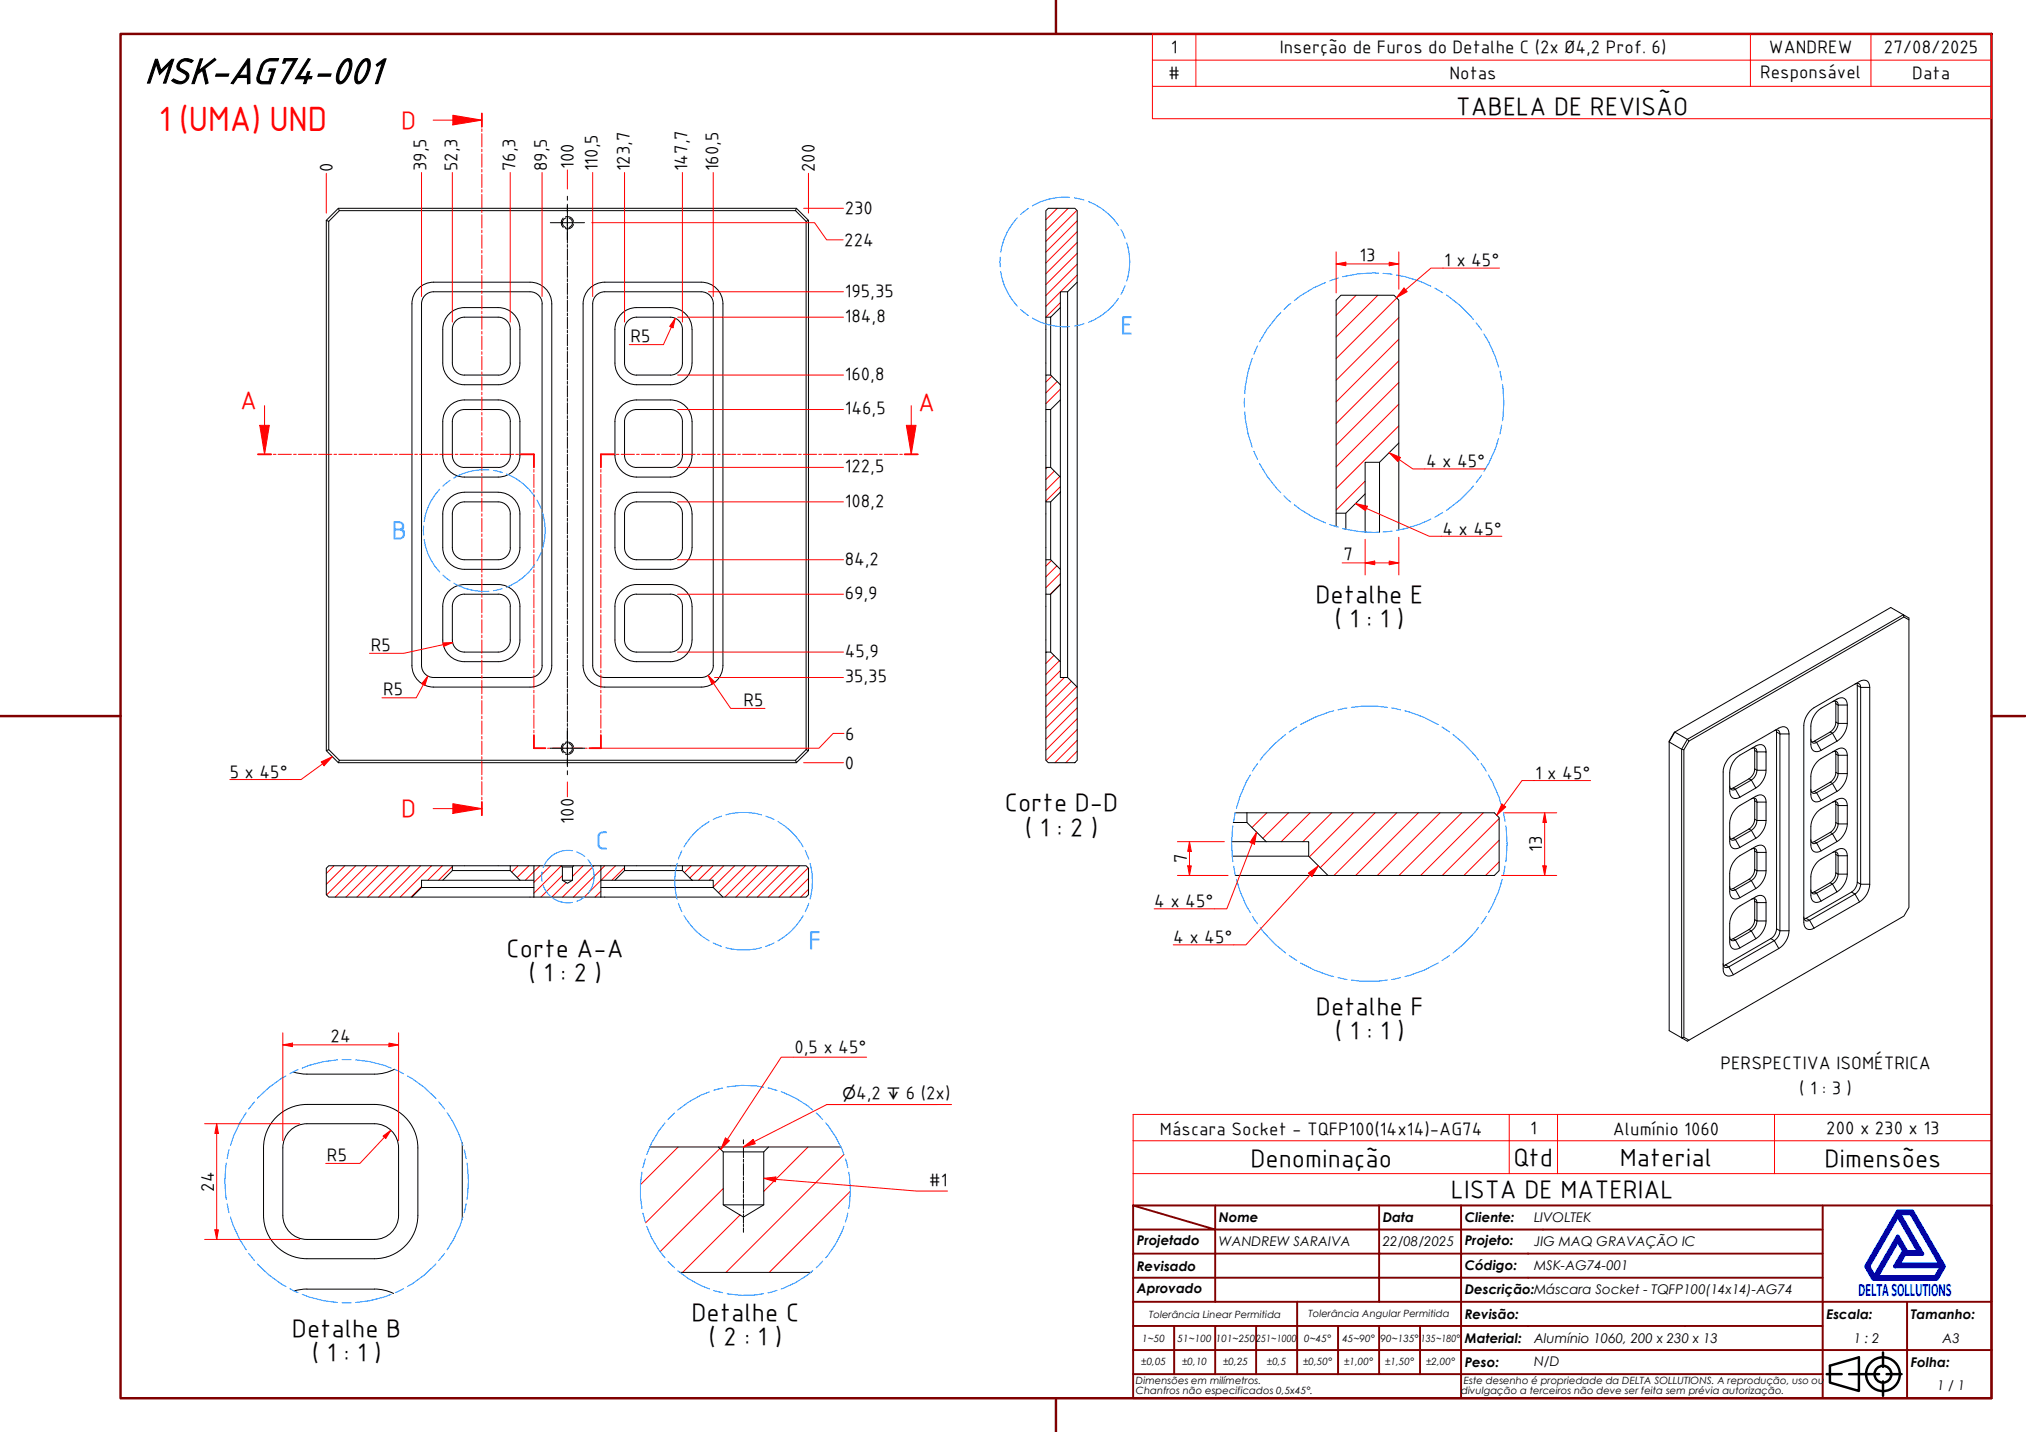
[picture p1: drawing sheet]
<svg xmlns="http://www.w3.org/2000/svg" width="420mm" height="297mm" viewBox="0 0 420 297" stroke-linecap="round" stroke-linejoin="round" font-family="sans-serif">
<!-- layer: Hatch (ABNT) -->
<g fill="none" stroke="#f00" stroke-width=".21">
<path d="M219.3 43.2l-2.4 2.4M221.5 43.2l-4.6 4.6M223.3 43.6l-6.4 6.5M223.4 57.1l-6.5 6.4M223.4 54.8l-6.5 6.5M223.4 52.5l-6.5 6.5M223.4 50.3l-6.5 6.5M223.4 48.1l-6.5 6.5M223.4 45.8l-6.5 6.5M218.1 78l-1.2 1.3M219.2 79.1l-2.3 2.4M219.9 62.8l-3 3"/>
<path d="M281.2 61.2l-4.1 4.2M285.8 61.2l-8.7 8.7M289.7 61.8l-12.6 12.6M290.1 79.3l-13 13M290.1 74.9l-13 12.9M290.1 70.4l-13 13M290.1 65.9l-13 13M217.2 97l-.3 .2M218.7 97.7l-1.8 1.8M219.8 98.8l-2.9 2.9M219.9 80.7l-3 3M283.1 99.8l-6 6"/>
<path d="M290.1 88.3l-13 13M290.1 83.8l-13 13M218.1 116.3l-1.2 1.1M219.2 117.4l-2.3 2.3M219.9 101l-3 3M219.9 118.9l-3 3M217 135.3l-.1 .1M218.6 135.9l-1.7 1.7M219.7 137.1l-2.8 2.8M219.9 121.2l-2.1 2.1M219.9 139.1l-3 3M220.7 140.5l-3.8 3.9"/>
<path d="M222.2 141.3l-5.3 5.3M223.3 142.4l-6.4 6.5M223.4 155.8l-2.4 2.4M223.4 153.6l-4.6 4.6M223.4 151.3l-6.4 6.5M223.4 149.1l-6.5 6.5M223.4 146.8l-6.5 6.5M223.4 144.6l-6.5 6.5M69.3 179.6l-1.6 1.6M71.5 179.6l-3.8 3.8M73.8 179.6l-6.1 6M76 179.6l-6.5 6.5"/>
<path d="M78.3 179.6l-6.5 6.5M80.5 179.6l-6.5 6.5M82.8 179.6l-6.5 6.5M85 179.6l-6.5 6.5M87.2 179.6l-6.4 6.5M89.5 179.6l-6.5 6.5M91.7 179.6l-3 3M93.8 179.8l-2.8 2.8M107.4 179.6l-1.3 1.3M109.7 179.6l-2.4 2.4M112 179.6l-3.1 3M114.2 179.6l-3.5 3.4"/>
<path d="M116.4 179.6l-5.7 5.7M120.9 179.6l-2.2 2.2M123.2 179.6l-6.5 6.5M125.4 179.6l-6.5 6.5M127.7 179.6l-3 3M129.5 180l-2.6 2.6M143.4 179.6l-1.5 1.4M145.6 179.6l-2.5 2.5M147.9 179.6l-3 3M150.1 179.6l-3 3M152.4 179.6l-4.5 4.4M154.6 179.6l-5.6 5.6"/>
<path d="M156.8 179.6l-6.5 6.5M159.1 179.6l-6.5 6.5M161.3 179.6l-6.5 6.5M163.6 179.6l-6.5 6.5M165.8 179.6l-6.5 6.5M262.7 168.6l-3 3M267.2 168.6l-5.3 5.3M271.7 168.6l-6 6M276.2 168.6l-6 6M280.7 168.6l-9.2 9.1M285.2 168.6l-11.4 11.4M289.7 168.6l-13.1 13"/>
<path d="M294.2 168.6l-13.1 13M298.6 168.6l-13 13M303.1 168.6l-13 13M307.6 168.6l-13 13M310.9 178.8l-2.8 2.8M310.9 174.3l-7.3 7.3M310.9 169.8l-11.8 11.8M87.4 183.9l-2.2 2.2M116.6 181.6l-4.4 4.5M117.4 183.1l-3 3M124.6 184.9l-1.2 1.2M124.6 182.6l-3.4 3.5"/>
<path d="M167.6 180l-6 6.1M167.7 184.5l-1.6 1.6M167.7 182.2l-3.9 3.9M140.6 237.9l-7.8 7.8M149.3 238.2l-15.4 15.4M167.6 237.9l-9.2 9.2M175 239.5l-24.4 24.4M150 246.5l-13.1 13.1M153.5 252l-11.9 11.9M176.3 247.1l-16.8 16.8"/>
</g>
<!-- layer: Hidden (ABNT) -->
<path d="M116.8 45.2a1.31 1.31 0 0 0 0 2M117.3 45a1.24 1.24 0 0 1 1.6 .9M117.3 45.2a1.03 1.03 0 0 0-.7 1 1.03 1.03 0 0 0 .7 1M118 45.2a1.06 1.06 0 0 1 .7 1 1.06 1.06 0 0 1-.7 1M118.9 46.5a1.22 1.22 0 0 1-1.6 .9M116.8 154.2a1.28 1.28 0 0 0 0 2M117.3 154a1.24 1.24 0 0 1 1.6 .9M117.3 154.2a1.02 1.02 0 0 0-.7 1 1.02 1.02 0 0 0 .7 1M118 154.2a1.05 1.05 0 0 1 .7 1 1.05 1.05 0 0 1-.7 1M118.9 155.5a1.22 1.22 0 0 1-1.6 .9" fill="none" stroke="#000" stroke-width=".21"/>
<!-- layer: Visible (ABNT) -->
<g fill="none" stroke="#000" stroke-width=".21">
<path d="M67.7 45.7l.5 .2v109.6M70.2 43.2l.2 .5-2.2 2.2M89.9 58.5h20a4.5 4.5 0 0 1 4.5 4.5v75a4.5 4.5 0 0 1-4.5 4.5h-20a4.5 4.5 0 0 1-4.5-4.5v-75a4.5 4.5 0 0 1 4.5-4.5M165 43.7l2.2 2.2M165.2 43.2l-.2 .5h-94.6M167.2 45.9l.5-.2v110l-.5-.2zM167.7 45.7l-2.5-2.5h-95l-2.5 2.5v110M216.9 43.7l.5-.5h5.5l.5 .5v14.8l-2 2h-1.5v3.3l-2 2h-1zM223.4 58.5v84M89.9 60.5h20a2.51 2.51 0 0 1 2.5 2.5M89.9 60.5a2.51 2.51 0 0 0-2.5 2.5v75a2.51 2.51 0 0 0 2.5 2.5M91.8 68.3a4.5 4.5 0 0 1 4.5-4.5h7a4.5 4.5 0 0 1 4.5 4.5"/>
<path d="M91.8 75.3a4.5 4.5 0 0 0 4.5 4.5h7a4.5 4.5 0 0 0 4.5-4.5M91.8 68.3v7M93.8 68.3v7M93.8 68.3a2.51 2.51 0 0 1 2.5-2.5h7a2.51 2.51 0 0 1 2.5 2.5M93.8 75.3a2.51 2.51 0 0 0 2.5 2.5M96.3 77.8h7M105.8 68.3v7M105.8 75.3a2.51 2.51 0 0 1-2.5 2.5M107.8 68.3v7M112.4 63v75M122 60.1a4.5 4.5 0 0 1 3.4-1.6h20a4.5 4.5 0 0 1 4.5 4.5v75a4.5 4.5 0 0 1-4.5 4.5h-20a4.5 4.5 0 0 1-4.5-4.5v-75a4.5 4.5 0 0 1 1.1-2.9zM123.9 61.1l.9-.5 .6-.1h20a2.48 2.48 0 0 1 2.5 2.5v75a2.51 2.51 0 0 1-2.5 2.5h-20a2.51 2.51 0 0 1-2.5-2.5v-75a2.5 2.5 0 0 1 1-1.9z"/>
<path d="M127.5 75.3a4.5 4.5 0 0 0 4.5 4.5M127.5 68.3v7M129.5 75.3a2.51 2.51 0 0 0 2.5 2.5M129.5 68.3v7M132 63.8h7a4.5 4.5 0 0 1 4.5 4.5M132 65.8h7a2.51 2.51 0 0 1 2.5 2.5M132 77.8h7M132 63.8a4.5 4.5 0 0 0-4.5 4.5M132 65.8a2.51 2.51 0 0 0-2.5 2.5M141.5 75.3a2.51 2.51 0 0 1-2.5 2.5M141.5 68.3v7M143.5 75.3a4.5 4.5 0 0 1-4.5 4.5h-7"/>
<path d="M143.5 68.3v7M216.9 77.8h1l2 2v3.2l-2 1.9h-1zM216.9 65.8v12M217.9 65.8v12M219.9 63.8v16M221.4 60.5v80M92.9 84.6a4.5 4.5 0 0 1 3.4-1.6h7a4.5 4.5 0 0 1 4.5 4.4v7.1a4.5 4.5 0 0 1-4.5 4.5h-7a4.5 4.5 0 0 1-4.5-4.5v-7a4.5 4.5 0 0 1 1.1-2.9zM94.4 85.9a2.5 2.5 0 0 1 1.9-1h7a2.51 2.51 0 0 1 2.5 2.6v7a2.48 2.48 0 0 1-2.5 2.5h-7a2.51 2.51 0 0 1-2.5-2.5v-7l.1-.6zM132 83h7a4.5 4.5 0 0 1 4.5 4.4v7.1a4.5 4.5 0 0 1-4.5 4.5h-7M132 84.9h7a2.51 2.51 0 0 1 2.5 2.6v7a2.51 2.51 0 0 1-2.5 2.5h-7M132 83a4.5 4.5 0 0 0-4.5 4.4v7.1a4.5 4.5 0 0 0 4.5 4.5M132 84.9a2.51 2.51 0 0 0-2.5 2.6v7a2.51 2.51 0 0 0 2.5 2.5"/>
<path d="M216.9 97h1l2 2v3.1l-2 2h-1zM216.9 84.9v12.1M217.9 84.9v12.1M219.9 83v16M286.1 95.9v14.5M290.1 91.9v18M94.4 105a2.5 2.5 0 0 1 1.9-.9h7a2.51 2.51 0 0 1 2.5 2.5v7a2.51 2.51 0 0 1-2.5 2.5h-7a2.51 2.51 0 0 1-2.5-2.5v-7l.1-.6zM96.3 102.1a4.5 4.5 0 0 0-4.5 4.5v7a4.5 4.5 0 0 0 4.5 4.5h7a4.5 4.5 0 0 0 4.5-4.5v-7a4.5 4.5 0 0 0-4.5-4.5M96.3 102.1h7M132 104.1h7a2.51 2.51 0 0 1 2.5 2.5v7a2.51 2.51 0 0 1-2.5 2.5h-7M132 102.1h7M132 102.1a4.5 4.5 0 0 0-4.5 4.5v7a4.5 4.5 0 0 0 4.5 4.5"/>
<path d="M132 104.1a2.51 2.51 0 0 0-2.5 2.5v7a2.51 2.51 0 0 0 2.5 2.5M139 102.1a4.5 4.5 0 0 1 4.5 4.5v7a4.5 4.5 0 0 1-4.5 4.5h-7M216.9 116.1h1l2 2v3.1l-2 2.1h-1zM216.9 104.1v12M217.9 104.1v12M219.9 102.1v16M277.1 106.5h2l4-4v-6.6h3l4-4v-29.6l-1-1.1h-11l-1 1.1v47M279.1 106.5v3.3M283.1 102.5v7.9M91.8 132.8a4.5 4.5 0 0 0 4.5 4.5h7a4.5 4.5 0 0 0 4.5-4.5M91.8 125.7a4.5 4.5 0 0 1 4.5-4.5h7a4.5 4.5 0 0 1 4.5 4.5M91.8 125.8v6.9"/>
<path d="M93.8 125.8v6.9M93.8 125.7a2.48 2.48 0 0 1 2.5-2.4l7-.1a2.51 2.51 0 0 1 2.5 2.5M93.8 132.8a2.51 2.51 0 0 0 2.5 2.5h7a2.51 2.51 0 0 0 2.5-2.5M105.8 125.8v6.9M107.8 125.8v6.9M112.4 138a2.51 2.51 0 0 1-2.5 2.5h-20M127.5 132.8a4.5 4.5 0 0 0 4.5 4.5M127.5 125.8v6.9M129.5 132.8a2.51 2.51 0 0 0 2.5 2.5M129.5 125.8v6.9M132 123.3l7-.1a2.51 2.51 0 0 1 2.5 2.5M132 121.2h7a4.5 4.5 0 0 1 4.5 4.5"/>
<path d="M132 123.2a2.51 2.51 0 0 0-2.5 2.5M132 121.2a4.5 4.5 0 0 0-4.5 4.5M141.5 132.8a2.51 2.51 0 0 1-2.5 2.5h-7M141.5 125.8v6.9M143.5 132.8a4.5 4.5 0 0 1-4.5 4.5h-7M143.5 125.8v6.9M216.9 135.3h1l2 2v3.2h1.5l2 2v15.2l-.5 .5h-5.5l-.5-.5zM216.9 123.3v12M217.9 123.3v12M219.9 121.2v16.1M394.8 128l1.1 .6M70.4 157.7l-2.2-2.2-.5 .2 2.5 2.5"/>
<path d="M165 157.7h-94.6l-.2 .5h95M167.2 155.5l-2.2 2.2 .2 .5 2.5-2.5M349.2 155.5l1.1-1.8-.4-.3-2.6-1.5-1.1 2 2.5 1.5 .5 .1v59.7M350.3 153.7l44.5-25.7-.1-.5-2.6-1.5-44.8 25.9-1.1 1.8v60.1l2.5 1.5v-59.9l1.2-2 44.8-25.9 1.2 .7v60l-1.1 1.8-44.9 26-1.2-.7 .5-.1 1.1 .6M363.2 155.3a.71 .71 0 0 1 .8-.1 .71 .71 0 0 1 .4 .8l-.5-.3M363.7 155.1l.2 .6M363.9 159.5l-.3 1.2-.9 .9M363.9 159.5l.5 .3-.4 1.1-.8 .9-.5-.2M363.9 155.7v3.8M364.4 156h1.8v3.8h-1.8zM366.2 156a1.29 1.29 0 0 0-.6-1.4 1.29 1.29 0 0 0-1.5 .1l-3.3 1.9a4.7 4.7 0 0 0-2.1 3.7v3.8a1.29 1.29 0 0 0 .6 1.4 1.29 1.29 0 0 0 1.5-.1M366.2 159.8a4.7 4.7 0 0 1-2.1 3.7"/>
<path d="M368 151.6a.71 .71 0 0 1 .8-.1 .71 .71 0 0 1 .3 .7l-.7-.4M368.4 151.4v.4M368.4 151.8v40.9M371 152.2a1.29 1.29 0 0 0-.6-1.3 1.29 1.29 0 0 0-1.5 .1l-9.4 5.5a4.7 4.7 0 0 0-2.1 3.6v40.9a1.29 1.29 0 0 0 .6 1.3 1.29 1.29 0 0 0 1.5-.1M371 152.2h-1.9v40.9M371 152.2v40.9M375.5 153.3a.72 .72 0 0 0 .4 .8 .72 .72 0 0 0 .8-.1M376.3 153.7l-.6 .2M376.3 153.7l.4 .3M376.7 154l1 1.6M379.6 151.8l-3.3 1.9M380 156a.71 .71 0 0 1 .9-.1 .71 .71 0 0 1 .3 .8l-.5-.3"/>
<path d="M380 145.6a.71 .71 0 0 1 .9-.1 .71 .71 0 0 1 .3 .7l-.5-.2M380.6 145.4l.1 .6M380.6 155.8l.1 .6M380.7 149.8l-.3 1.1-.8 .9M380.7 149.8l.5 .3-.3 1.1-.9 .9-.4-.3M380.7 146v3.8M380.7 156.4v3.8M381 153.7l-1-1.6-3.3 1.9M381 153.7l-3.3 1.9M383.1 150.1a4.8 4.8 0 0 1-2.1 3.6M383.1 146.2a1.3 1.3 0 0 0-.6-1.3 1.3 1.3 0 0 0-1.5 .1l-3.3 1.9a4.8 4.8 0 0 0-2.2 3.7v3.8a1.29 1.29 0 0 0 .7 1.4 1.29 1.29 0 0 0 1.5-.2M383.1 156.7a1.3 1.3 0 0 0-.6-1.4 1.3 1.3 0 0 0-1.5 .2l-3.3 1.9a4.7 4.7 0 0 0-2.2 3.6v3.8a1.29 1.29 0 0 0 .7 1.4 1.29 1.29 0 0 0 1.5-.1"/>
<path d="M383.1 156.7h-1.9v3.8h1.9M383.1 146.2h-1.9v3.9h1.9M383.1 146.2v3.9M383.1 156.7v3.8M384.7 141.9a.72 .72 0 0 1 .8-.1 .72 .72 0 0 1 .4 .8M385.1 141.8l.1 .4M385.2 142.2l.7 .4M385.2 142.2v40.8M385.9 142.6v40.8h1.9M385.9 142.6h1.9M387.8 142.6a1.29 1.29 0 0 0-.7-1.4 1.29 1.29 0 0 0-1.5 .2l-9.4 5.4a4.8 4.8 0 0 0-2.1 3.7v40.8a1.28 1.28 0 0 0 .6 1.4 1.28 1.28 0 0 0 1.5-.2M387.8 142.6v40.8"/>
<path d="M68.2 179.6h25.6v1l-2 2h-4.4v1.5l-2 2h-17.2l-.5-.5v-5.5zM93.8 179.6h12M110.7 179.6h-4.9v1l2 2M116.4 179.6h2.6M116.6 179.8h2.1M124.6 179.6v6.5M124.6 179.6h4.9v1l-2 2h-2.9M124.6 179.6h-5.6l-.3 .2v2.8l-1 .6-1.1-.6v-2.8l-.2-.2h-5.7v6.5M129.5 179.6h12M141.5 179.6h25.7l.5 .5v5.5l-.5 .5h-17.3l-2-2v-1.5h-4.4l-2-2zM255.4 174.6h7.2M255.5 177.6h15.9"/>
<path d="M255.8 170.6h2.8M256.1 168.6h53.8l1 1v11l-1 1h-34.5M258.6 168.6v2l4 4M262.6 174.6h8.8v3l4 4M358.7 163a.72 .72 0 0 0 .4 .8 .72 .72 0 0 0 .8-.1M358.7 173.5a.72 .72 0 0 0 .4 .7 .72 .72 0 0 0 .8-.1M359.4 163.5l-.5 .1M359.4 173.9l-.5 .1M359.4 163.5l.5 .2M359.4 173.9l.5 .2M359.9 163.7l3.3-1.9 .9 1.7-3.3 1.9M359.9 163.7l.9 1.7"/>
<path d="M359.9 174.1l.9 1.7M362.7 161.6l-3.3 1.9M362.7 172l-3.3 1.9M363.2 165.7a.71 .71 0 0 1 .8-.1 .71 .71 0 0 1 .4 .8l-.5-.3M363.2 176.1a.71 .71 0 0 1 .8 0 .71 .71 0 0 1 .4 .7l-.5-.3M363.7 176l.2 .5M363.7 165.6l.2 .5M363.9 169.9l-.3 1.2-.9 .9M363.9 169.9l.5 .3-.4 1.2-.8 .8-.5-.2M363.9 166.1v3.8M363.9 176.5v3.8M364.1 173.9l-.9-1.7-3.3 1.9"/>
<path d="M364.1 173.9l-3.3 1.9M366.2 170.2a4.7 4.7 0 0 1-2.1 3.7M366.2 166.4a1.29 1.29 0 0 0-.6-1.4 1.29 1.29 0 0 0-1.5 .2l-3.3 1.9a4.6 4.6 0 0 0-2.1 3.6v3.8a1.29 1.29 0 0 0 .6 1.4 1.29 1.29 0 0 0 1.5-.1M366.2 176.8a1.29 1.29 0 0 0-.6-1.4 1.29 1.29 0 0 0-1.5 .2l-3.3 1.9a4.7 4.7 0 0 0-2.1 3.7v3.8a1.29 1.29 0 0 0 .6 1.4 1.29 1.29 0 0 0 1.5-.2M366.2 166.4h-1.8v3.8h1.8M366.2 176.8h-1.8v3.8h1.8M366.2 166.4v3.8M366.2 176.8v3.8M375.5 174.2a.72 .72 0 0 0 .4 .7 .72 .72 0 0 0 .8-.1M375.5 163.8a.72 .72 0 0 0 .4 .7 .72 .72 0 0 0 .8-.1M376.3 164.2l-.6 .1M376.3 174.6l-.6 .1"/>
<path d="M376.3 174.6l.4 .2M376.3 164.2l.4 .2M376.7 174.8l1 1.7M376.7 164.4l1 1.7M379.6 162.2l-3.3 2M379.6 172.7l-3.3 1.9M380 176.8a.71 .71 0 0 1 .9-.1 .71 .71 0 0 1 .3 .8M380 166.4a.71 .71 0 0 1 .9-.1 .71 .71 0 0 1 .3 .8l-.5-.3M380.6 176.7l.1 .6M380.6 166.3l.1 .5M380.7 160.2l-.3 1.2-.8 .8M380.7 170.6l-.3 1.2-.8 .9"/>
<path d="M380.7 170.6l.5 .3-.3 1.2-.9 .8-.4-.2M380.7 160.2l.5 .3-.3 1.1-.9 .9-.4-.3M380.7 177.3l.5 .2M380.7 166.8v3.8M380.7 177.3v3.8M381 174.6l-1-1.7-3.3 1.9M381 164.2l-1-1.7-3.3 1.9M381 174.6l-3.3 1.9M381 164.2l-3.3 1.9M381.2 177.5h1.9M381.2 177.5v3.8M383.1 177.5a1.29 1.29 0 0 0-.6-1.4 1.29 1.29 0 0 0-1.5 .2l-3.3 1.9a4.7 4.7 0 0 0-2.2 3.7v3.8a1.29 1.29 0 0 0 .7 1.3 1.29 1.29 0 0 0 1.5-.1"/>
<path d="M383.1 170.9a4.7 4.7 0 0 1-2.1 3.7M383.1 167.1a1.3 1.3 0 0 0-.6-1.4 1.3 1.3 0 0 0-1.5 .2l-3.3 1.9a4.8 4.8 0 0 0-2.2 3.7v3.8a1.29 1.29 0 0 0 .7 1.3 1.29 1.29 0 0 0 1.5-.1M383.1 160.5a4.8 4.8 0 0 1-2.1 3.7M383.1 167.1h-1.9v3.8h1.9M383.1 167.1v3.8M383.1 177.5v3.8M85.4 186.1h64.5M87.4 184.1h23.3M91.8 182.6h16M93.8 180.6h12M107.8 182.6h2.9M116.6 182.6h2.1"/>
<path d="M124.6 184.1h23.3M127.5 182.6h16M129.5 180.6h12M256.2 181.6h19.2M357.4 199.9a.71 .71 0 0 0 .3 .7 .71 .71 0 0 0 .8 0l-.7-.4M358.7 183.9a.72 .72 0 0 0 .4 .7 .72 .72 0 0 0 .8 0M358.7 194.3a.72 .72 0 0 0 .4 .8 .72 .72 0 0 0 .8-.1M359.4 194.7l-.5 .2M359.4 184.3l-.5 .2M359.4 184.3l.5 .3M359.4 194.7l.5 .3M359.9 184.6l.9 1.6"/>
<path d="M359.9 195l.9 1.6M362.7 192.8l-3.3 1.9M362.7 182.4l-3.3 1.9M363.2 186.5a.71 .71 0 0 1 .8 0 .71 .71 0 0 1 .4 .7l-.5-.2M363.7 186.4l.2 .6M363.9 190.8l-.3 1.1-.9 .9M363.9 180.3l-.3 1.2-.9 .9M363.9 180.3l.5 .3-.4 1.2-.8 .9-.5-.3M363.9 190.8l.5 .2-.4 1.2-.8 .9-.5-.3M363.9 187v3.8M364.1 184.3l-.9-1.6-3.3 1.9M364.1 194.7l-.9-1.6-3.3 1.9"/>
<path d="M364.1 194.7l-3.3 1.9M364.1 184.3l-3.3 1.9M366.2 191a4.7 4.7 0 0 1-2.1 3.7M366.2 187.2a1.29 1.29 0 0 0-.6-1.3 1.29 1.29 0 0 0-1.5 .1l-3.3 1.9a4.6 4.6 0 0 0-2.1 3.7v3.8a1.29 1.29 0 0 0 .6 1.4 1.29 1.29 0 0 0 1.5-.2M366.2 180.6a4.7 4.7 0 0 1-2.1 3.7M366.2 187.2h-1.8v3.8h1.8M366.2 187.2v3.8M367.2 194.7l.8 .4M367.2 194.7l-9.4 5.5M368 195.1l-9.5 5.5 1 1.6M368 195.1l.9 1.7M368.4 192.7l-.3 1.1-.9 .9"/>
<path d="M368.4 192.7l.7 .4M368.9 196.8l-9.4 5.4M369.1 193.1l-.3 1.1-.8 .9M369.1 193.1h1.9M371 193.1a4.7 4.7 0 0 1-2.1 3.7M374.1 190.2a.72 .72 0 0 0 .3 .8 .72 .72 0 0 0 .9-.1l-.8-.4M374.5 190.5l-.4 .1M375.5 184.6a.72 .72 0 0 0 .4 .8 .72 .72 0 0 0 .8-.1M376.3 185l-.6 .2M376.3 185l.4 .3M376.7 185.3l3.3-1.9 1 1.6-3.3 1.9M376.7 185.3l1 1.6"/>
<path d="M379.6 183.1l-3.3 1.9M380.7 181.1l-.3 1.1-.8 .9M380.7 181.1l.5 .2M381.2 181.3l-.2 .8-.4 .7-.6 .6-.4-.3M381.2 181.3h1.9M383.1 181.3a4.8 4.8 0 0 1-2.1 3.7M384 185l.7 .4M384 185l-9.5 5.5M384.7 185.4l-9.4 5.5 .9 1.6M384.7 185.4l.9 1.7M385.2 183l.7 .4-.1 .4-.3 .8-.8 .8M385.2 183l-.4 1.2-.8 .8"/>
<path d="M385.6 187.1l-9.4 5.4M387.8 183.4a4.6 4.6 0 0 1-2.2 3.7M357.8 200.2l-.4 .1M54.7 238.1a9 9 0 0 1 9-9h14a9 9 0 0 1 9 9M54.7 238.1v14M58.7 238.1v14M58.7 238.1a5 5 0 0 1 4.9-5h14a5 5 0 0 1 5.1 5M81.8 221.8l-2.3 .8-1.9 .2h-14.4l-2.4-.5M82.7 238.1v14M86.7 238.1v14M95.9 237v16M134.7 237.9h14.3l1 1v11l4.2 2.6 4.2-2.6v-11l1-1h15"/>
<path d="M149 237.9h10.4M150 238.9h8.4M54.7 252.1a9 9 0 0 0 8.9 9h14a9 9 0 0 0 9.1-9M58.7 252.1a5 5 0 0 0 5 5h14a5 5 0 0 0 5-5M150 249.9h8.4M63.6 267.4h14.1M63.7 267.4l-2.7 .4M77.6 267.4l1.8 .2 2.2 .7M140.9 263.9h27.3"/>
</g>
<!-- layer: Linha Corte (ABNT) -->
<g fill="none" stroke="#f00" stroke-width=".21">
<path d="M93.9 24.9h6M99.9 23.5v2.8M99.9 26.7v.6M99.9 27.7v2.8M99.9 31v.5M99.9 31.9v2.8M99.9 35.1v.6M99.9 36.1v2.8M99.9 39.3v.6M99.9 40.3v2.8M99.9 43.5v.6M99.9 44.5v2.8"/>
<path d="M99.9 47.7v.6M99.9 48.7v2.8M99.9 52v.5M99.9 52.9v2.8M99.9 56.1v.6M99.9 57.1v2.8M99.9 60.4v.5M99.9 61.3v2.8M99.9 64.5v.6M99.9 65.5v2.8M99.9 68.8v.5M99.9 69.7v2.8"/>
<path d="M99.9 72.9v.6M99.9 73.9v2.8M99.9 77.1v.6M99.9 78.1v2.8M99.9 81.4v.5M99.9 82.3v2.8M99.9 85.5v.6M99.9 86.5v2.8M99.9 89.8v.5M99.9 90.7v2.8M99.9 93.9v.6M99.9 94.9v2.8"/>
<path d="M99.9 98.2v.5M99.9 99.1v2.8M99.9 102.3v.6M99.9 103.3v2.8M99.9 106.6v.5M99.9 107.5v2.8M99.9 110.8v.5M99.9 111.7v2.8M99.9 114.9v.6M99.9 115.9v2.8M99.9 119.2v.5M99.9 120.1v2.8"/>
<path d="M99.9 123.3v.6M99.9 124.3v2.8M99.9 127.6v.5M99.9 128.6v2.7M99.9 131.7v.6M99.9 132.7v2.8M99.9 136v.5M99.9 136.9v2.8M99.9 140.2v.5M99.9 141.1v2.8M99.9 144.4v.5M99.9 145.3v2.8"/>
<path d="M99.9 148.6v.5M99.9 149.5v2.8M99.9 152.7v.6M99.9 153.7v2.8M99.9 157v.5M99.9 158v2.7M99.9 161.1v.6M99.9 162.1v2.8M99.9 165.4v.5M99.9 166.4v2.7"/>
</g>
<path d="M99.9 23.5v2.8M99.9 166.4v2.7" fill="none" stroke="#f00" stroke-width=".36"/>
<path d="M93.9 23.9l6 1-6 1z" fill="#f00"/>
<path d="M89.8 24.9h4.1M93.9 23.9l6 1-6 1zM93.9 167.7h6" fill="none" stroke="#f00" stroke-width=".21"/>
<path d="M93.9 166.7l6 1-6 1z" fill="#f00"/>
<g fill="none" stroke="#f00" stroke-width=".21">
<path d="M53.5 94.2h2.7M54.9 88.2v6M56.7 94.2h.5M57.7 94.2h2.7M60.9 94.2h.5M61.9 94.2h2.7M65.1 94.2h.5M66.1 94.2h2.7M69.3 94.2h.5M70.3 94.2h2.7M73.4 94.2h.6M74.4 94.2h2.8"/>
<path d="M77.6 94.2h.6M78.6 94.2h2.8M81.8 94.2h.6M82.8 94.2h2.8M86 94.2h.6M87 94.2h2.8M90.2 94.2h.6M91.2 94.2h2.8M94.4 94.2h.6M95.4 94.2h2.7M98.6 94.2h.5M99.6 94.2h2.7"/>
<path d="M102.8 94.2h.5M103.8 94.2h2.7M107 94.2h.5M108 94.2h2.7v2.8M110.7 97.4v.5M110.7 98.4v2.7M124.6 97.4v.5M124.6 98.4v2.7M127.4 94.2h-2.8v2.8M127.8 94.2h.6M128.8 94.2h2.8M132 94.2h.6"/>
<path d="M133 94.2h2.8M136.2 94.2h.6M137.2 94.2h2.8M140.4 94.2h.5M141.4 94.2h2.8M144.6 94.2h.6M145.6 94.2h2.8M148.8 94.2h.6M149.8 94.2h2.8M153 94.2h.5M154 94.2h2.8M157.2 94.2h.6"/>
<path d="M158.2 94.2h2.8M161.4 94.2h.5M162.4 94.2h2.8M165.6 94.2h.6M166.6 94.2h2.8M169.8 94.2h.5M170.8 94.2h2.7M174 94.2h.5M175 94.2h2.8M178.2 94.2h.6M179.2 94.2h2.7M182.4 94.2h.5"/>
<path d="M183.4 94.2h2.8M186.6 94.2h.5M187.6 94.2h2.8M110.7 101.6v.5M110.7 102.6v2.7M110.7 105.7v.6M110.7 106.7v2.7M110.7 109.9v.5M110.7 110.9v2.7M110.7 114.1v.5M110.7 115v2.8M110.7 118.2v.6"/>
<path d="M110.7 119.2v2.7M124.6 101.6v.5M124.6 102.6v2.7M124.6 105.7v.6M124.6 106.7v2.7M124.6 109.9v.5M124.6 110.9v2.7M124.6 114.1v.5M124.6 115v2.8M124.6 118.2v.6M124.6 119.2v2.7M110.7 122.4v.5"/>
<path d="M110.7 123.4v2.7M110.7 126.5v.6M110.7 127.5v2.7M110.7 130.7v.5M110.7 131.7v2.7M110.7 134.9v.5M110.7 135.8v2.8M110.7 139v.6M124.6 122.4v.5M124.6 123.4v2.7M124.6 126.5v.6M124.6 127.5v2.7"/>
<path d="M124.6 130.7v.5M124.6 131.7v2.7M124.6 134.9v.5M124.6 135.8v2.8M124.6 139v.6M110.7 140v2.7M110.7 143.2v.5M110.7 144.2v2.7M110.7 147.3v.6M110.7 148.3v2.8M110.7 151.5v.5M110.7 152.5v2.7h2.4"/>
<path d="M113.6 155.2h.5M114.6 155.2h2.3M117.4 155.2h.5M118.4 155.2h2.4M121.2 155.2h.6M124.6 152.5v2.7h-2.4M124.6 140v2.7M124.6 143.2v.5M124.6 144.2v2.7M124.6 147.3v.6M124.6 148.3v2.8M124.6 151.5v.5"/>
<path d="M89.8 167.7h4.1M93.9 166.7l6 1-6 1z"/>
</g>
<path d="M235 236.6h178v-5.4h-178v12.2M313 231.2v12.2M323 231.2v12.2M368 231.2v12.2M413 236.6v6.8h-178M235 243.4v6.6h178v-6.6" fill="none" stroke="#f00" stroke-width=".21"/>
<!-- layer: Detail Boundary (ABNT) -->
<g fill="none" stroke="#0080ff" stroke-width=".21">
<path d="M207.4 53.3v2M207.5 56.4a13.3 13.3 0 0 0 3.5 7.1M211 45.2a13.1 13.1 0 0 0-3.5 7.1M213.3 43.2l-1.6 1.3M221.8 40.9a13.3 13.3 0 0 0-7.7 1.8M222.8 41l2 .5M225.7 41.8a13.5 13.5 0 0 1 6.2 5M232.5 47.6l.8 1.8M233.3 59.3l-.8 1.8M233.7 50.4a12.7 12.7 0 0 1 0 7.9M211.7 64.2l1.6 1.3M214.1 66a13.3 13.3 0 0 0 7.7 1.7"/>
<path d="M224.8 67.2l-2 .4M231.9 61.9a13.5 13.5 0 0 1-6.2 5"/>
</g>
<!-- layer: Linha Corte (ABNT) -->
<path d="M53.5 94.2h2.7M108 94.2h2.7v2.8M127.4 94.2h-2.8v2.8M187.6 94.2h2.8M110.7 152.5v2.7h2.4M124.6 152.5v2.7h-2.4" fill="none" stroke="#f00" stroke-width=".36"/>
<path d="M53.9 88.2h2l-1 6z" fill="#f00"/>
<path d="M53.9 88.2h2l-1 6zM54.9 84.1v4.1M189 88.2v6" fill="none" stroke="#f00" stroke-width=".21"/>
<path d="M188 88.2h2l-1 6z" fill="#f00"/>
<path d="M188 88.2h2l-1 6zM189 84.1v4.1" fill="none" stroke="#f00" stroke-width=".21"/>
<!-- layer: Detail Boundary (ABNT) -->
<g fill="none" stroke="#0080ff" stroke-width=".21">
<path d="M274.9 58.6l-2.5 1.1-2.7 1.7-1.3 1M277.5 57.7l-1.7 .6M285.9 56.7a24.1 24.1 0 0 0-7.5 .7M286.8 56.7l1.9 .2M289.6 57.1l1.8 .3 3.1 1 2.2 1M297.6 59.8l1.6 .9M259.7 74.3l-.9 2.8-.6 3.2-.1 1.3M260.8 71.7l-.8 1.8M265.6 64.9l-2.8 3.3-1.6 2.7M267.7 62.9l-1.4 1.3M300 61.2a24.4 24.4 0 0 1 5.5 5M306.1 67l1.2 1.5"/>
<path d="M307.7 69.3l1.1 1.7 1.3 3 .7 2.1M311.1 77l.3 1.9M311.6 79.8a25.6 25.6 0 0 1 0 7.5M93.3 99.6l-1.4 1.2M101.4 97.5a12.1 12.1 0 0 0-7.3 1.7M102.3 97.6l1.9 .4M105.1 98.3a12.3 12.3 0 0 1 5.7 4.7M258.1 82.6v1.9M258.1 85.4l.1 1.4 .6 3.2 .9 2.7M260 93.6l.8 1.7M261.2 96.2l1.6 2.6 2.8 3.4M307.3 98.6l-1.2 1.5"/>
<path d="M310.8 90.9l-.7 2.2-1.3 2.9-1.1 1.8M311.4 88.2l-.3 1.8M87.9 109.1v1.9M88 111.9a12.1 12.1 0 0 0 3.2 6.7M91.2 101.5a12.2 12.2 0 0 0-3.2 6.7M91.9 119.3l1.4 1.2M110.8 117.2a12.3 12.3 0 0 1-5.7 4.6M111.4 103.7l.8 1.7M112.2 114.7l-.8 1.7M112.5 106.3a11.9 11.9 0 0 1 0 7.5M266.3 102.9l1.4 1.2M268.4 104.7l1.3 1 2.7 1.7 2.5 1.1"/>
<path d="M275.8 108.8l1.7 .6M278.4 109.7a26 26 0 0 0 7.5 .7M288.7 110.2l-1.9 .1M296.7 107.7l-2.2 1-3.1 1-1.8 .3M299.2 106.3l-1.6 1M305.5 100.8a23.9 23.9 0 0 1-5.5 5M94.1 121a12.5 12.5 0 0 0 7.3 1.6M104.2 122.1l-1.9 .4M118.7 176.5a5.5 5.5 0 0 0-6.1 3.5M119.6 176.7l1.7 1M121.9 178.3a5.4 5.4 0 0 1 0 7M140.4 179.1a14.3 14.3 0 0 0 0 7.4"/>
<path d="M141.4 176.5l-.7 1.7M147.1 170.4a14 14 0 0 0-5.2 5.3M149.6 169.3l-1.7 .7M150.5 169a13.6 13.6 0 0 1 7.4 0M158.8 169.3l1.7 .7M161.4 170.4a14 14 0 0 1 5.2 5.3M167 176.5l.7 1.7M168 179.1a13.7 13.7 0 0 1 0 7.4M112.4 180.9v1.9M112.6 183.7a5.4 5.4 0 0 0 6.1 3.5M121.3 186l-1.7 1M140.7 187.4l.7 1.7"/>
<path d="M141.9 189.9a14.3 14.3 0 0 0 5.2 5.3M147.9 195.6l1.7 .7M150.5 196.6a14.2 14.2 0 0 0 7.4 0M160.5 195.6l-1.7 .7M166.6 189.9a14.3 14.3 0 0 1-5.2 5.3M167.7 187.4l-.7 1.7"/>
</g>
<!-- layer: Borda A3/A4 (ABNT) -->
<path d="M25 7h388v283h-388zM219 0v7M0 148.5h25M413 148.5h7M219 290v7" fill="none" stroke="#800000" stroke-width=".51"/>
<path d="M393.6 257.3l1.2 2.2-1.8 3.2h9.7l-1.3 2.2h-12.2zM393.6 252.1l4.4 7.6h-2.6l-1.8-3.2-4.9 8.4-1.2-2.2zM393.6 251.3h3l6.6 11.4-1.5 2.6h-13.2l-1.5-2.6zM393.8 251.7h2.5l6.2 10.6h-8.8l1.2-2.2h3.8zM395 259.7h.2l-.1 .2z" fill="none" stroke="#00f" stroke-width=".8"/>
<!-- layer: 0 -->
<path d="M388.5 265.3h13.2" fill="none" stroke="#000" stroke-width=".21"/>
<g fill="none" stroke="#800000" stroke-width=".4">
<path d="M235 250l17 5h-17M235 250h178v40h-178zM252 255h34v5h17M252 255v15M252 250v5M286 250v5h17v5M303 250v5h75M378 250v20h-143M235 260h51v10M235 275h17M243.5 275v10M260.5 275h-8.5v10"/>
<path d="M269 270v15h-8.5M277.5 275v10h-8.5M286 275v10h8.5M294.5 275v10M303 275h-42.5v10M303 260v5h-68M303 275v10h75M303 260h75M303 275h75M378 265h-75v10M395.5 270v10h17.5M413 270h-35v10h17.5v10"/>
<path d="M235 285h25.5M235 280h143v10M277.5 285h8.5M294.5 285h8.5v5"/>
</g>
<g fill="none" stroke="#000" stroke-width=".51">
<path d="M378.8 285h3.1M379.5 283.3l6-1.8v7l-6-1.7zM383.5 285h6.2M390.5 280.5v3M390.5 286.5v3M391.2 285h3.2"/>
<circle cx="390.5" cy="285" r="3.5"/>
<circle cx="390.5" cy="285" r="1.75"/>
</g>
<path d="M67.7 35.9v8.3M87.4 35.8v25.7M112.4 35.8v25.7M122.9 35.8v25.7M147.9 35.8v25.7M167.7 35.9v8.3M166.7 43.2h8.2M146.9 60.5h28M148.2 140.5h26.7M166.7 158.2h8.2" fill="none" stroke="#f00" stroke-width=".21"/>
<!-- layer: Linha de centro (ISO) -->
<g fill="none" stroke="#000" stroke-width=".21">
<path d="M117.7 40.7v.8M117.7 42.4v1.6M117.7 44.9v2M117.7 47.2v.6M117.7 48.1v2.3M117.7 50.7v.6M117.7 51.6v2.4M117.7 54.3v.6M117.7 55.2v2.3M117.7 57.8v.6M117.7 58.7v2.4M117.7 61.4v.6"/>
<path d="M117.7 62.3v2.3M117.7 64.9v.6M117.7 65.8v2.4M117.7 68.5v.6M117.7 69.3v2.4M117.7 72v.6M117.7 72.9v2.4M117.7 75.6v.6M117.7 76.5v2.3M117.7 79.1v.6M117.7 80v2.4M117.7 82.7v.6"/>
<path d="M117.7 83.6v2.3M117.7 86.2v.6M117.7 87.1v2.4M117.7 89.8v.5M117.7 90.6v2.4M117.7 93.3v.6M117.7 94.2v2.4M117.7 96.9v.6M117.7 97.8v2.3M117.7 100.4v.6M117.7 101.3v2.4M117.7 104v.5"/>
<path d="M117.7 104.8v2.4M117.7 107.5v.6M117.7 108.4v2.4M117.7 111v.6M117.7 111.9v2.4M117.7 114.6v.6M117.7 115.5v2.4M117.7 118.2v.5M117.7 119v2.4M117.7 121.7v.6M117.7 122.6v2.4M117.7 125.3v.5"/>
<path d="M117.7 126.1v2.4M117.7 128.8v.6M117.7 129.7v2.3M117.7 132.3v.6M117.7 133.2v2.4M117.7 135.9v.6M117.7 136.8v2.3M117.7 139.4v.6M117.7 140.3v2.4M117.7 143v.6M117.7 143.9v2.3M117.7 146.5v.6"/>
<path d="M117.7 147.4v2.4M117.7 150.1v.6M117.7 151v2.3M117.7 153.6v.6M117.7 154.5v2M117.7 157.4v1.6M117.7 159.9v.8"/>
</g>
<path d="M288.1 93.9l2.1 1.4" fill="none" stroke="#f00" stroke-width=".21"/>
<path d="M288.1 93.9l2.3 1-.5 .8z" fill="#f00"/>
<path d="M288.1 93.9l2.3 1-.5 .8zM290.2 95.3l2.8 2h15" fill="none" stroke="#f00" stroke-width=".21"/>
<path d="M288.1 116.8h2" fill="none" stroke="#f00" stroke-width=".21"/>
<path d="M288.1 116.4l2 .4-2 .3z" fill="#f00"/>
<path d="M283.1 116.8h2M288.1 116.4l2 .4-2 .3z" fill="none" stroke="#f00" stroke-width=".21"/>
<path d="M283.1 116.8l2-.4v.7z" fill="#f00"/>
<path d="M277.1 54.7h2M278.3 116.8h4.8M283.1 116.8l2-.4v.7zM283.1 111.9v7.4M285.1 116.8h3M290.1 111.4v7.9" fill="none" stroke="#f00" stroke-width=".21"/>
<path d="M277.1 54.7l2-.3v.7z" fill="#f00"/>
<path d="M277.1 54.7l2-.3v.7zM288.1 54.7h2" fill="none" stroke="#f00" stroke-width=".21"/>
<path d="M288.1 54.4l2 .3-2 .4z" fill="#f00"/>
<path d="M277.1 52.2v8.6M279.1 54.7h9M288.1 54.4l2 .3-2 .4zM290.1 52.2v7.8M320.3 168.6v2" fill="none" stroke="#f00" stroke-width=".21"/>
<!-- layer: Detail Boundary (ABNT) -->
<g fill="none" stroke="#0080ff" stroke-width=".21">
<path d="M260.8 158.4l-1 1.5M266.6 152.4l-2.2 1.8-2.3 2.5-.8 1M268.9 150.8l-1.5 1M276.6 147.5l-3.9 1.3-3 1.5M279.3 146.9l-1.8 .3M280.2 146.7l2.1-.2h3.3l2.1 .2M288.6 146.9l1.8 .3M291.4 147.5l3.9 1.3 3 1.5M299 150.8l1.6 1M301.3 152.4l2.3 1.8 2.3 2.5 .7 1M307.2 158.4l1 1.5M255.7 171.3a27.4 27.4 0 0 0 0 7.4"/>
<path d="M255.8 179.7l.4 1.8M256.2 168.5l-.4 1.9M259.3 160.8l-.9 1.4-1.3 3.1-.7 2.3M308.7 160.8l.8 1.4 1.3 3.1 .7 2.3M311.8 168.5l.3 1.9M312.1 179.7l-.3 1.8M312.3 171.3a25.4 25.4 0 0 1 0 7.4M256.4 182.4l.7 2.4 1.3 3 .9 1.5M259.8 190.1l1 1.5M261.3 192.4l.8 1 2.3 2.4 2.2 1.9M267.4 198.2l1.5 1M269.7 199.8l3 1.5 3.9 1.3"/>
<path d="M298.3 199.8l-3 1.5-3.9 1.3M300.6 198.2l-1.6 1M306.6 192.4l-.7 1-2.3 2.4-2.3 1.9M308.2 190.1l-1 1.5M311.5 182.4l-.7 2.4-1.3 3-.8 1.5M277.5 202.8l1.8 .4M280.2 203.3l2.1 .2h3.3l2.1-.2M290.4 202.8l-1.8 .4"/>
</g>
<path d="M320.3 168.6l.4 2h-.7z" fill="#f00"/>
<path d="M320.3 168.6l.4 2h-.7zM320.3 179.6v2" fill="none" stroke="#f00" stroke-width=".21"/>
<path d="M320 179.6h.7l-.4 2z" fill="#f00"/>
<path d="M312 168.6h10.8M320 179.6h.7l-.4 2zM320.3 170.6v9M311.4 181.6h11.4" fill="none" stroke="#f00" stroke-width=".21"/>
<path d="M273.4 179.6l-1.7 1.8" fill="none" stroke="#f00" stroke-width=".21"/>
<path d="M271.3 181.1l2.1-1.5-1.3 2.2z" fill="#f00"/>
<path d="M271.3 181.1l2.1-1.5-1.3 2.2zM271.7 181.4l-13.3 14.6h-15.1" fill="none" stroke="#f00" stroke-width=".21"/>
<path d="M246.7 174.6v2" fill="none" stroke="#f00" stroke-width=".21"/>
<path d="M246.7 174.6l.4 2h-.8z" fill="#f00"/>
<path d="M246.7 174.6l.4 2h-.8zM246.7 179.6v2" fill="none" stroke="#f00" stroke-width=".21"/>
<path d="M246.3 179.6h.8l-.4 2z" fill="#f00"/>
<path d="M244.2 174.6h9.7M246.3 179.6h.8l-.4 2zM246.7 176.6v3M244.2 181.6h10.5" fill="none" stroke="#f00" stroke-width=".21"/>
<path d="M311.9 167.1l-1.5 2" fill="none" stroke="#f00" stroke-width=".21"/>
<path d="M311.5 166.8l.8 .6-1.9 1.7z" fill="#f00"/>
<path d="M291.5 60.1l-1.9 1.7M311.5 166.8l.8 .6-1.9 1.7zM329.9 161.9h-14.3l-3.7 5.2" fill="none" stroke="#f00" stroke-width=".21"/>
<path d="M291.2 59.7l.6 .8-2.2 1.3z" fill="#f00"/>
<path d="M291.2 59.7l.6 .8-2.2 1.3zM311 55.6h-14.2l-5.3 4.5M68.9 157l-2 1.4" fill="none" stroke="#f00" stroke-width=".21"/>
<path d="M93.8 35.8v31M105.8 35.8v31M129.5 35.8v31M141.5 35.8v31" fill="none" stroke="#f00" stroke-width=".21"/>
<path d="M66.6 158l2.3-1-1.7 1.8z" fill="#f00"/>
<path d="M66.6 158l2.3-1-1.7 1.8zM66.9 158.4l-4.5 3.3h-14.7M260.6 172.6l-.9 2.3" fill="none" stroke="#f00" stroke-width=".21"/>
<path d="M140.5 77.8h34.4M140.5 65.8h34.4M140.5 97h34.4M140.5 84.9h34.4M140.5 116.1h34.4M140.5 104.1h34.4M140.5 135.3h34.4M140.5 123.3h34.4" fill="none" stroke="#f00" stroke-width=".21"/>
<path d="M260.6 172.6l-.4 2.5-1-.3z" fill="#f00"/>
<path d="M281.1 104.4l2.3 1.1M259.7 174.9l-5.3 13.6h-15M260.6 172.6l-.4 2.5-1-.3z" fill="none" stroke="#f00" stroke-width=".21"/>
<path d="M281.1 104.4l2.5 .6-.4 .9z" fill="#f00"/>
<path d="M281.1 104.4l2.5 .6-.4 .9zM283.4 105.5l13 5.7h15.1" fill="none" stroke="#f00" stroke-width=".21"/>
<path d="M88.7 140.2l-.9 1.8" fill="none" stroke="#f00" stroke-width=".21"/>
<path d="M88.7 140.2l-.6 2-.6-.4z" fill="#f00"/>
<path d="M93.9 133.3l-2 .4M87.8 142l-1.5 2.7h-7.1M88.7 140.2l-.6 2-.6-.4z" fill="none" stroke="#f00" stroke-width=".21"/>
<path d="M91.8 133.4l2.1-.1-1.9 .8z" fill="#f00"/>
<path d="M91.8 133.4l2.1-.1-1.9 .8zM91.9 133.7l-8.2 1.8h-7.1M146.8 140.1l1.2 1.6" fill="none" stroke="#f00" stroke-width=".21"/>
<path d="M146.8 140.1l1.5 1.4-.6 .5z" fill="#f00"/>
<path d="M140 66l-.8 1.8M146.8 140.1l1.5 1.4-.6 .5zM148 141.7l3.5 5.2h7.1" fill="none" stroke="#f00" stroke-width=".21"/>
<path d="M140 66l-.4 2-.7-.3z" fill="#f00"/>
<path d="M139.2 67.8l-1.6 3.7h-7.1M140 66l-.4 2-.7-.3zM44.9 233.1v2" fill="none" stroke="#f00" stroke-width=".21"/>
<!-- layer: Detail Boundary (ABNT) -->
<g fill="none" stroke="#0080ff" stroke-width=".21">
<path d="M70 219.8l-2.8 .4-3.1 .8-1.4 .6M71 219.8h1.8M73.8 219.8l2.8 .4 3.1 .8 1.4 .6M47.5 238.5l-.4 1.8M51.1 230.8l-1.3 2-1.4 2.9-.6 1.9M52.8 228.6l-1.2 1.4M59.3 223.2a23.3 23.3 0 0 0-5.9 4.6M61.8 221.9l-1.7 .8M82 221.9l1.7 .8M84.5 223.2a23.3 23.3 0 0 1 5.9 4.6M91 228.6l1.2 1.4M92.7 230.8l1.3 2 1.4 2.9 .6 1.9"/>
<path d="M96.3 238.5l.4 1.8M46.9 241.3a22.4 22.4 0 0 0 0 7.5M47.1 249.7l.4 1.9M47.8 252.4l.6 1.9 1.4 2.9 1.3 2M96 252.4l-.6 1.9-1.4 2.9-1.3 2M96.7 249.7l-.4 1.9M96.8 241.3a22.4 22.4 0 0 1 0 7.5M51.6 260l1.2 1.5M53.4 262.2a23.3 23.3 0 0 0 5.9 4.7M60.1 267.3l1.7 .8M62.7 268.5l1.4 .5 3.1 .8 2.8 .4M71 270.2h1.8"/>
<path d="M81.1 268.5l-1.4 .5-3.1 .8-2.8 .4M83.7 267.3l-1.7 .8M90.4 262.2a23.3 23.3 0 0 1-5.9 4.7M92.2 260l-1.2 1.5"/>
</g>
<path d="M44.9 233.1l.4 2h-.7z" fill="#f00"/>
<path d="M44.9 233.1l.4 2h-.7zM44.9 255.1v2" fill="none" stroke="#f00" stroke-width=".21"/>
<path d="M44.6 255.1h.7l-.4 2z" fill="#f00"/>
<path d="M58.7 216.7h2M42.4 233.1h19.8M44.9 235.1v20M42.4 257.1h19.8M44.6 255.1h.7l-.4 2z" fill="none" stroke="#f00" stroke-width=".21"/>
<path d="M58.7 216.7l2-.3v.7z" fill="#f00"/>
<path d="M58.7 216.7l2-.3v.7zM80.7 216.7h2" fill="none" stroke="#f00" stroke-width=".21"/>
<path d="M80.7 216.4l2 .3-2 .4z" fill="#f00"/>
<path d="M58.7 214.2v22.4M60.7 216.7h20M80.7 216.4l2 .3-2 .4zM82.7 214.2v22.4M81.1 234.4l-1.4 1.5" fill="none" stroke="#f00" stroke-width=".21"/>
<path d="M79.4 235.7l1.7-1.3-1.1 1.8z" fill="#f00"/>
<path d="M79.4 235.7l1.7-1.3-1.1 1.8zM79.7 235.9l-5.1 5.4h-7.1" fill="none" stroke="#f00" stroke-width=".21"/>
<!-- layer: Detail Boundary (ABNT) -->
<g fill="none" stroke="#0080ff" stroke-width=".21">
<path d="M137.9 232.9l-1.3 1.7-1.5 2.5-1 2.4M139.9 230.9l-1.4 1.3M147.1 226.5l-1.7 .6-2.5 1.5-2.3 1.6M149.9 225.7l-1.9 .5M150.8 225.5a19.5 19.5 0 0 1 7.5 0M159.3 225.7l1.8 .5M162 226.5a19.5 19.5 0 0 1 6.6 3.8M169.3 230.9l1.3 1.3M171.2 232.9a19.9 19.9 0 0 1 3.8 6.6M133.1 243.1l-.3 2.4v2.9l.3 2.3M133.3 251.6l.5 1.9M133.8 240.4l-.5 1.8"/>
<path d="M134.1 254.4l1 2.4 1.5 2.5 1.3 1.6M175 254.4a19.9 19.9 0 0 1-3.8 6.5M175.3 240.4l.5 1.8M175.8 251.6l-.5 1.9M176 243.1a20 20 0 0 1 0 7.6M138.5 261.6l1.4 1.4M140.6 263.6l2.3 1.7 2.5 1.4 1.7 .7M148 267.7l1.9 .4M158.3 268.3a20.7 20.7 0 0 1-7.5 .1M161.1 267.7l-1.8 .5M168.6 263.6a20.1 20.1 0 0 1-6.6 3.8M170.6 261.6l-1.3 1.4"/>
</g>
<!-- layer: Linha de centro (ISO) -->
<path d="M154.2 236.4v.9M154.2 238.1v2M154.2 240.5v.6M154.2 241.4v2.4M154.2 244.1v.6M154.2 245v2.5M154.2 247.8v.6M154.2 248.7v2.2M154.2 251.1v.5M154.2 251.8v1.9M154.2 254v.4M154.2 254.7v.9" fill="none" stroke="#000" stroke-width=".21"/>
<path d="M156.4 236.8l-2.2 1.1" fill="none" stroke="#f00" stroke-width=".21"/>
<path d="M154.2 237.9l2-1.5 .4 .8z" fill="#f00"/>
<path d="M150.9 236.3l-1.4 2.1M154.2 237.9l2-1.5 .4 .8zM171.5 229.1h25.8M194.4 229.1h-22.9l-15.1 7.7" fill="none" stroke="#f00" stroke-width=".21"/>
<path d="M150.4 236.1l.9 .5-1.8 1.8z" fill="#f00"/>
<path d="M239 17.9v6.7h174v-6.7M239 12.5v5.4h174M248 7v10.9M363 7v10.9M388 7v10.9M413 12.5h-174v-5.5h174v10.9M179.7 219.3h-17.7l-11.1 17M150.4 236.1l.9 .5-1.8 1.8zM158.4 244.4l2.5 .2" fill="none" stroke="#f00" stroke-width=".21"/>
<!-- layer: Marca de centro (ISO) -->
<path d="M114.1 46.2h7.1M117.7 42.7v7M114.1 155.2h7.1M117.7 151.6v7.2" fill="none" stroke="#000" stroke-width=".21"/>
<path d="M122.7 46.2h46.2l2.5 3.5h3.5M175 152.1h-2.2l-3 3.1h-47.1" fill="none" stroke="#f00" stroke-width=".21"/>
<path d="M158.4 244.4l2.5-.3-.1 1z" fill="#f00"/>
<path d="M158.4 244.4l2.5-.3-.1 1zM160.9 244.6l29.2 2.5h6.4" fill="none" stroke="#f00" stroke-width=".21"/>
<path d="M117.7 35.2v4M117.7 162.2v3.1" fill="none" stroke="#f00" stroke-width=".21"/>
<text font-size="8.1" x="30" y="17.3">MSK-AG74-001</text>
<text font-size="7" fill="#f00" x="32.9" y="27.2">1 (UMA) UND</text>
<g font-size="5.4">
<text x="301.9" y="23.9">TABELA DE REVISÃO</text>
<text x="272.8" y="125.1">Detalhe E</text>
<text x="276.8" y="130.1">( 1 : 1 )</text>
<text x="208.4" y="168.3">Corte D-D</text>
<text x="212.5" y="173.3">( 1 : 2 )</text>
<text x="105.1" y="198.5">Corte A-A</text>
<text x="109.6" y="203.5">( 1 : 2 )</text>
<text x="272.9" y="210.6">Detalhe F</text>
<text x="276.8" y="215.6">( 1 : 1 )</text>
<text x="259.3" y="242">Denominação</text>
<text x="313.9" y="241.8">Qtd</text>
<text x="335.9" y="241.8">Material</text>
<text x="378.4" y="242">Dimensões</text>
<text x="300.9" y="248.5">LISTA DE MATERIAL</text>
<text x="143.4" y="274.1">Detalhe C</text>
<text x="60.5" y="277.4">Detalhe B</text>
<text x="146.9" y="279.1">( 2 : 1 )</text>
<text x="64.6" y="282.4">( 1 : 1 )</text>
</g>
<g font-size="5.4" fill="#f00">
<text x="83.2" y="26.7">D</text>
<text x="49.8" y="84.7">A</text>
<text x="190.4" y="85.4">A</text>
<text x="83.2" y="169.5">D</text>
</g>
<g font-size="5.4" fill="#0080ff">
<text x="232.4" y="69.3">E</text>
<text x="81.2" y="111.8">B</text>
<text x="123.6" y="176">C</text>
<text x="167.7" y="196.9">F</text>
</g>
<g font-size="3.9">
<text x="242.8" y="11">1</text>
<text x="265.4" y="10.9">Inserção de Furos do Detalhe C (2x Ø4,2 Prof. 6)</text>
<text x="366.8" y="11">WANDREW</text>
<text x="390.7" y="11">27/08/2025</text>
<text x="242.2" y="16.5">#</text>
<text x="300.6" y="16.5">Notas</text>
<text x="365" y="16.2">Responsável</text>
<text x="396.6" y="16.5">Data</text>
<text x="68.9" y="35.7" transform="rotate(-90 68.9 35.7)">0</text>
<text x="88.4" y="35.5" transform="rotate(-90 88.4 35.5)">39,5</text>
<text x="94.8" y="35.5" transform="rotate(-90 94.8 35.5)">52,3</text>
<text x="106.8" y="35.5" transform="rotate(-90 106.8 35.5)">76,3</text>
<text x="113.4" y="35.5" transform="rotate(-90 113.4 35.5)">89,5</text>
<text x="118.9" y="35" transform="rotate(-90 118.9 35)">100</text>
<text x="123.9" y="35.5" transform="rotate(-90 123.9 35.5)">110,5</text>
<text x="130.5" y="35.5" transform="rotate(-90 130.5 35.5)">123,7</text>
<text x="142.5" y="35.5" transform="rotate(-90 142.5 35.5)">147,7</text>
<text x="148.9" y="35.5" transform="rotate(-90 148.9 35.5)">160,5</text>
<text x="168.9" y="35.7" transform="rotate(-90 168.9 35.7)">200</text>
<text x="175.2" y="44.5">230</text>
<text x="175.1" y="51">224</text>
<text x="281.9" y="54.2">13</text>
<text x="299.5" y="55.3">1 x 45°</text>
<text x="175.2" y="61.5">195,35</text>
<text x="130.7" y="70.9">R5</text>
<text x="175.2" y="66.8">184,8</text>
<text x="175.2" y="78.8">160,8</text>
<text x="175.2" y="86">146,5</text>
<text x="175.2" y="97.9">122,5</text>
<text x="295.7" y="96.9">4 x 45°</text>
<text x="175.2" y="105.1">108,2</text>
<text x="299.1" y="110.9">4 x 45°</text>
<text x="175.2" y="117.1">84,2</text>
<text x="278.6" y="116.2">7</text>
<text x="175.2" y="124.3">69,9</text>
<text x="76.9" y="134.9">R5</text>
<text x="175.2" y="136.3">45,9</text>
<text x="175.2" y="141.5">35,35</text>
<text x="79.5" y="144.2">R5</text>
<text x="154.2" y="146.4">R5</text>
<text x="175.3" y="153.4">6</text>
<text x="47.7" y="161.4">5 x 45°</text>
<text x="175.2" y="159.5">0</text>
<text x="318.4" y="161.6">1 x 45°</text>
<text x="118.9" y="170.8" transform="rotate(-90 118.9 170.8)">100</text>
<text x="246.1" y="179.1" transform="rotate(-90 246.1 179.1)">7</text>
<text x="319.8" y="176.8" transform="rotate(-90 319.8 176.8)">13</text>
<text x="239.4" y="188.2">4 x 45°</text>
<text x="243.3" y="195.7">4 x 45°</text>
<text x="68.6" y="216.2">24</text>
<text x="164.8" y="218.4">0,5 x 45°</text>
<text x="356.8" y="221.8">PERSPECTIVA ISOMÉTRICA</text>
<text x="177.5" y="228">4,2</text>
<text x="187.9" y="228">6 (2x)</text>
<text x="373.1" y="226.8">( 1 : 3 )</text>
<text x="240.6" y="235.3">Máscara Socket - TQFP100(14x14)-AG74</text>
<text x="317.3" y="235.2">1</text>
<text x="334.5" y="235.3">Alumínio 1060</text>
<text x="378.7" y="235.2">200 x 230 x 13</text>
<text x="67.8" y="240.8">R5</text>
<text x="44.4" y="247.2" transform="rotate(-90 44.4 247.2)">24</text>
<text x="192.6" y="246">#1</text>
</g>
<text font-size="3.9" fill="#00f" x="385.4" y="268.8">DELTASOLLUTIONS</text>
<g font-size="3.3">
<text x="174.7" y="228">⌀</text>
<text x="183.8" y="228">↧</text>
</g>
<g font-size="2.8">
<text x="252.8" y="253.5">Nome</text>
<text x="286.8" y="253.5">Data</text>
<text x="303.8" y="253.6">Cliente:</text>
<text x="318.1" y="253.5">LIVOLTEK</text>
<text x="235.8" y="263.6">Revisado</text>
<text x="235.8" y="258.3">Projetado</text>
<text x="252.8" y="258.5">WANDREW SARAIVA</text>
<text x="286.8" y="258.4">22/08/2025</text>
<text x="303.8" y="263.4">Código:</text>
<text x="303.8" y="258.3">Projeto:</text>
<text x="318.1" y="263.5">MSK-AG74-001</text>
<text x="318.1" y="258.5">JIG MAQ GRAVAÇÃO IC</text>
<text x="235.8" y="268.3">Aprovado</text>
<text x="303.8" y="268.3">Descrição:Máscara Socket - TQFP100(14x14)-AG74</text>
<text x="303.8" y="273.6">Revisão:</text>
<text x="378.8" y="273.5">Escala:</text>
<text x="396.3" y="273.5">Tamanho:</text>
<text x="303.8" y="278.6">Material:</text>
<text x="318.1" y="278.5">Alumínio 1060, 200 x 230 x 13</text>
<text x="384.4" y="278.5">1 : 2</text>
<text x="402.8" y="278.5">A3</text>
<text x="303.8" y="283.5">Peso:</text>
<text x="318.1" y="283.4">N/D</text>
<text x="396.3" y="283.5">Folha:</text>
<text x="401.7" y="288.4">1 / 1</text>
</g>
<g font-size="2.1">
<text x="238.3" y="273.3">Tolerância Linear Permitida</text>
<text x="271.4" y="273.1">Tolerância Angular Permitida</text>
<text x="236.9" y="278.3">1~50</text>
<text x="244.2" y="278.3">51~100</text>
<text x="252.1" y="278.3">101~250</text>
<text x="260.5" y="278.3">251~1000</text>
<text x="270.5" y="278.3">0~45°</text>
<text x="278.4" y="278.3">45~90°</text>
<text x="286.3" y="278.3">90~135°</text>
<text x="294.7" y="278.3">135~180°</text>
<text x="235.6" y="287.1">Dimensões em milímetros.</text>
<text x="236.6" y="283.2">±0,05</text>
<text x="245.2" y="283.2">±0,10</text>
<text x="253.7" y="283.2">±0,25</text>
<text x="262.7" y="283.2">±0,5</text>
<text x="270.2" y="283.2">±0,50°</text>
<text x="278.7" y="283.2">±1,00°</text>
<text x="287.2" y="283.2">±1,50°</text>
<text x="295.7" y="283.2">±2,00°</text>
<text x="303.6" y="287.1">Este desenho é propriedade da DELTA SOLLUTIONS. A reprodução, uso ou</text>
<text x="235.6" y="289.2">Chanfros não especificados 0,5x45°.</text>
<text x="303" y="289.2">divulgação a terceiros não deve ser feita sem prévia autorização.</text>
</g>
</svg>
